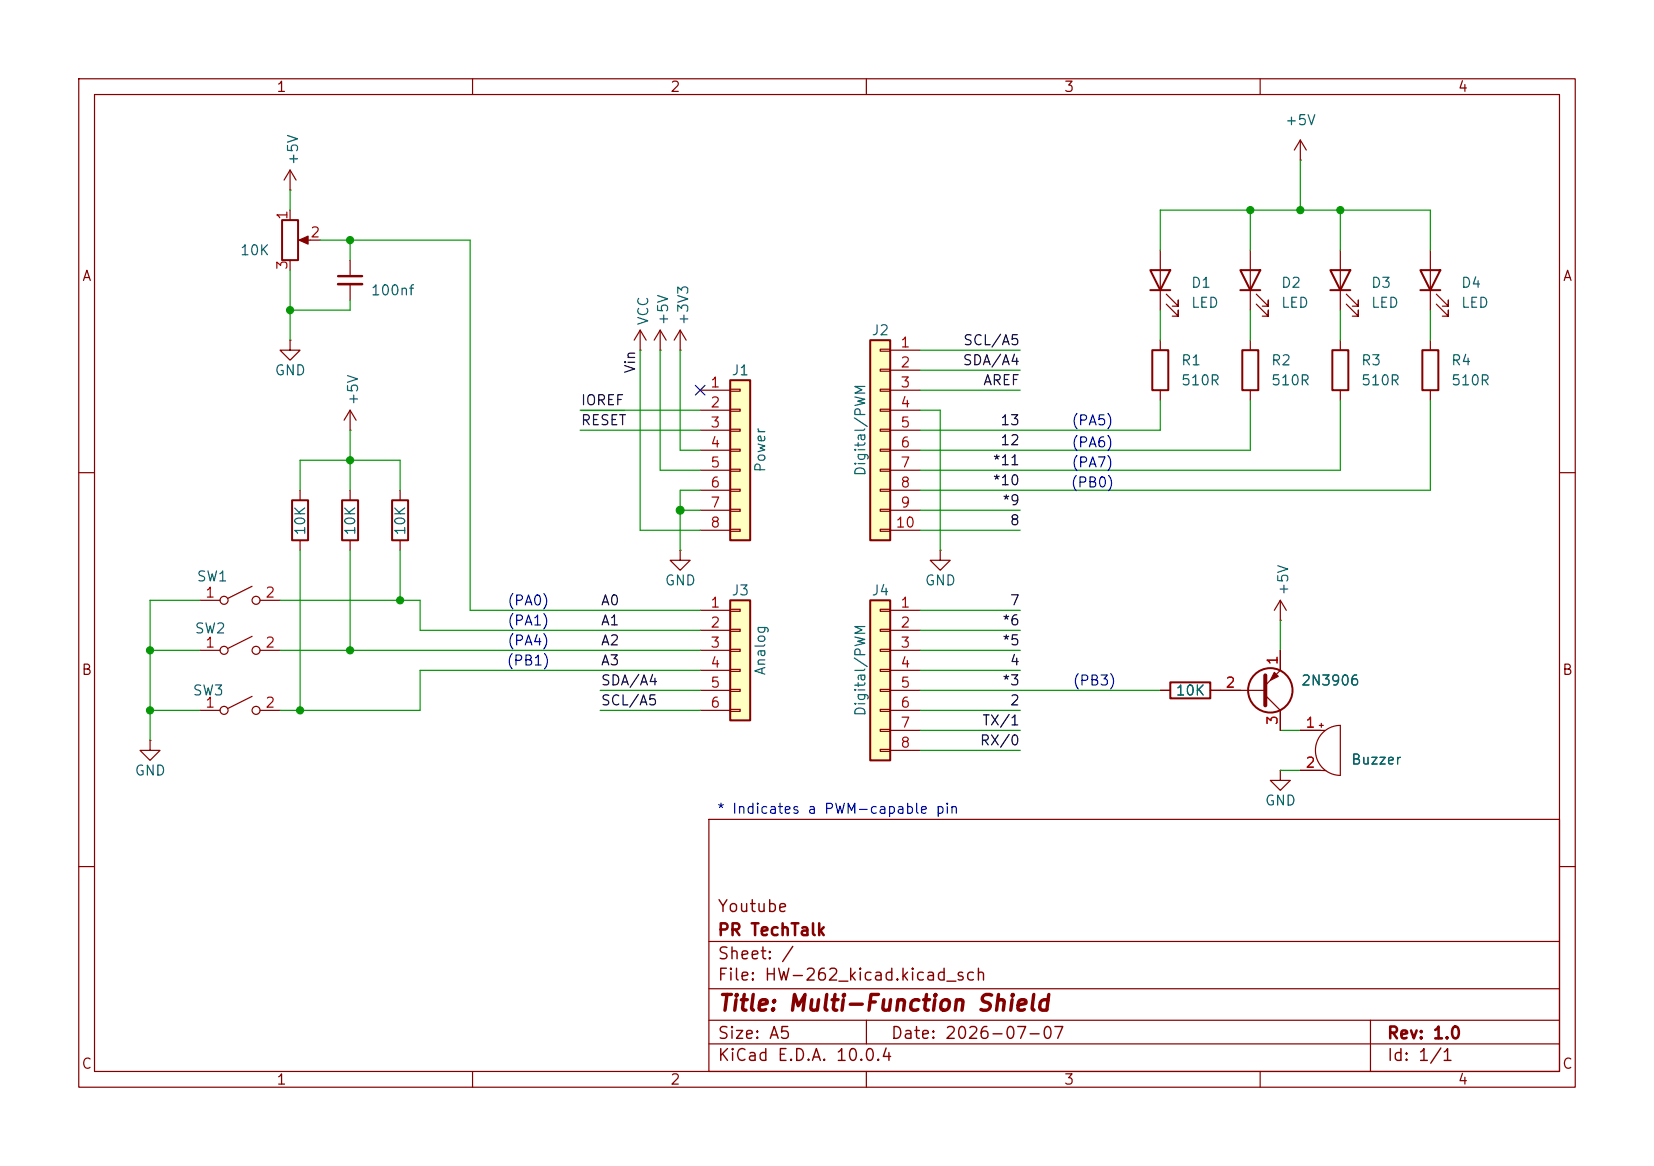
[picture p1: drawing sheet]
<svg xmlns="http://www.w3.org/2000/svg" width="210mm" height="148mm" viewBox="0 0 210 148" stroke-linecap="round" stroke-linejoin="round" font-family="sans-serif">
<g fill="none" stroke="#840000" stroke-width=".15">
<path d="M10 10h190v128h-190zM12 12h186v124h-186zM60 10v2M110 10v2M160 10v2M36.8 24.1h.1M36.8 21.6v2.5M36.8 26.7v1.2M36.8 33v1.3M36.8 21.6l-.7 1.3M36.8 21.6l.8 1.3M38.4 30.5h2.2"/>
<path d="M147.3 31.8v7.6M148.1 38.6l1.5 1.5v-.7v.7h-.8M148.1 37.3l1.5 1.6v-.8v.8h-.8M36.8 43.2v1.3h1.3l-1.3 1.2-1.2-1.2h1.2M36.8 43.2h.1M44.4 54.6h.1M44.4 52.1l-.7 1.2M44.4 52.1l.8 1.2M44.4 52.1v2.5M81.3 44.5h.1M81.3 41.9l-.8 1.3M81.3 41.9l.7 1.3"/>
<path d="M81.3 41.9v2.6M83.8 44.5h.1M83.8 41.9l-.7 1.3M83.8 41.9l.8 1.3M83.8 41.9v2.6M86.4 44.5h.1M86.4 41.9l-.8 1.3M86.4 41.9l.7 1.3M86.4 41.9v2.6M147.3 43.2v1.3M147.3 49.5v1.3M158.7 43.2v1.3"/>
<path d="M158.7 49.5v1.3M10 60h2M198 60h2M165.1 92.7h3.1M165.1 97.8h3.2M167.5 92.1h.5M167.8 91.8v.5M167.9 93a3.2 3.2 0 0 1 2.3-.9v6.3a3.2 3.2 0 0 1-2.9-1.9 3.2 3.2 0 0 1 .6-3.5zM10 110h2M90 104h108v32h-108zM90 119.5h108M198 110h2"/>
<path d="M60 136v2M90 132.5h108M90 129.5h108M90 125.5h108M110 136v2M110 129.5v3M160 136v2M174 129.5v6.5"/>
</g>
<path d="M35.8 27.9h2v5.1h-2zM146 34.3h2.6l-1.3 2.5zM146 36.8h2.6M146.3 44.5h2v5h-2zM157.7 44.5h2.1v5h-2.1z" fill="none" stroke="#840000" stroke-width=".25"/>
<path d="M38 30.5l1.1-.5v1z" fill="#840000" stroke="#840000" stroke-width=".15"/>
<path d="M110.5 76.2h2.5v20.3h-2.5z" fill="#ffffc2"/>
<path d="M157.5 34.3h2.5l-1.3 2.5zM157.5 36.8h2.5M168.9 34.3h2.5l-1.2 2.5zM168.9 36.8h2.5M180.3 34.3h2.6l-1.3 2.5zM180.3 36.8h2.6M169.2 44.5h2v5h-2zM180.6 44.5h2v5h-2zM110.5 76.2h2.5v20.3h-2.5z" fill="none" stroke="#840000" stroke-width=".25"/>
<g fill="none" stroke="#840000" stroke-width=".15">
<path d="M165.1 17.8l-.8 1.3M165.1 17.8l.8 1.3M165.1 17.8v2.5M158.7 31.8v7.6M159.5 38.6l1.5 1.5v-.7v.7h-.7M159.5 37.3l1.5 1.6v-.8v.8h-.7M165.1 20.3h.1M170.2 31.8v7.6M170.9 38.6l1.6 1.5v-.7v.7h-.8M170.9 37.3l1.6 1.6v-.8v.8h-.8M181.6 31.8v7.6M182.4 38.6l1.5 1.5v-.7v.7h-.8"/>
<path d="M182.4 37.3l1.5 1.6v-.8v.8h-.8M170.2 43.2v1.3M170.2 49.5v1.3M181.6 43.2v1.3M181.6 49.5v1.3M86.4 69.9v1.2h1.2l-1.2 1.3-1.3-1.3h1.3M86.4 69.9h.1M111.8 77.3h1.2v.3h-1.2zM111.8 79.9h1.2v.2h-1.2zM113 77.5h3.8M119.4 69.9v1.2h1.2l-1.2 1.3-1.3-1.3h1.3M119.4 69.9h.1"/>
<path d="M111.8 82.4h1.2v.3h-1.2zM111.8 85h1.2v.2h-1.2zM111.8 87.5h1.2v.3h-1.2zM111.8 90h1.2v.3h-1.2zM111.8 92.6h1.2v.2h-1.2zM111.8 95.1h1.2v.3h-1.2zM113 80h3.8M113 82.6h3.8M113 85.1h3.8M113 87.6h3.8M113 90.2h3.8M113 92.7h3.8"/>
<path d="M113 95.3h3.8"/>
</g>
<path d="M92.7 76.2h2.5v15.2h-2.5z" fill="#ffffc2"/>
<path d="M92.7 76.2h2.5v15.2h-2.5z" fill="none" stroke="#840000" stroke-width=".25"/>
<g fill="none" stroke="#840000" stroke-width=".15">
<path d="M44.4 33v2.1M44.4 36.1v2M88.9 77.5h3.8M92.7 77.3h1.3v.3h-1.3zM92.7 79.9h1.3v.2h-1.3zM88.9 80h3.8M88.9 82.6h3.8M88.9 85.1h3.8M88.9 87.6h3.8M88.9 90.2h3.8M92.7 82.4h1.3v.3h-1.3zM92.7 85h1.3v.2h-1.3z"/>
<path d="M92.7 87.5h1.3v.3h-1.3zM92.7 90h1.3v.3h-1.3z"/>
</g>
<path d="M42.9 35.1h3.1" fill="none" stroke="#840000" stroke-width=".3"/>
<path d="M42.9 36.1h3.1" fill="none" stroke="#840000" stroke-width=".33"/>
<path d="M92.7 48.3h2.5v20.3h-2.5z" fill="#ffffc2"/>
<path d="M92.7 48.3h2.5v20.3h-2.5zM43.4 63.5h2.1v5.1h-2.1z" fill="none" stroke="#840000" stroke-width=".25"/>
<g fill="none" stroke="#840000" stroke-width=".15">
<path d="M88.9 49.5h3.8M88.9 52.1h3.8M88.9 54.6h3.8M88.9 57.2h3.8M88.9 59.7h3.8M92.7 49.4h1.3v.3h-1.3zM92.7 51.9h1.3v.3h-1.3zM92.7 54.5h1.3v.2h-1.3zM92.7 57h1.3v.3h-1.3zM92.7 59.6h1.3v.2h-1.3zM44.4 62.2v1.3M44.4 68.6v1.3"/>
<path d="M88.9 62.2h3.8M88.9 64.8h3.8M88.9 67.3h3.8M92.7 62.1h1.3v.3h-1.3zM92.7 64.6h1.3v.3h-1.3zM92.7 67.2h1.3v.2h-1.3z"/>
</g>
<path d="M110.5 43.2h2.5v25.4h-2.5z" fill="#ffffc2"/>
<g fill="none" stroke="#840000" stroke-width=".25">
<path d="M110.5 43.2h2.5v25.4h-2.5zM37.1 63.5h2v5.1h-2zM49.8 63.5h2v5.1h-2zM148.6 86.6h5.1v2h-5.1z"/>
<circle cx="161.3" cy="87.6" r="2.82"/>
</g>
<g fill="none" stroke="#840000" stroke-width=".15">
<path d="M111.8 44.3h1.2v.3h-1.2zM111.8 46.9h1.2v.2h-1.2zM111.8 49.4h1.2v.3h-1.2zM111.8 51.9h1.2v.3h-1.2zM111.8 54.5h1.2v.2h-1.2zM111.8 57h1.2v.3h-1.2zM111.8 59.6h1.2v.2h-1.2zM113 44.5h3.8M113 47h3.8M113 49.5h3.8M113 52.1h3.8M113 54.6h3.8"/>
<path d="M113 57.2h3.8M113 59.7h3.8M25.4 76.2h2.5M32 74.4l-3 1.5M33 76.2h2.6M38.1 62.2v1.3M38.1 68.6v1.3M50.8 62.2v1.3M50.8 68.6v1.3M111.8 62.1h1.2v.3h-1.2zM111.8 64.6h1.2v.3h-1.2zM111.8 67.2h1.2v.2h-1.2z"/>
<path d="M113 62.2h3.8M113 64.8h3.8M113 67.3h3.8M162.6 78.7h.1M162.6 76.2v2.5M162.6 76.2l-.8 1.3M162.6 76.2l.7 1.3M19 94v1.3h1.3l-1.3 1.2-1.2-1.2h1.2M19 94h.1M25.4 82.6h2.5M25.4 90.2h2.5M32 80.8l-3 1.5"/>
<path d="M32 88.4l-3 1.5M33 82.6h2.6M33 90.2h2.6M147.3 87.6h1.3M153.7 87.6h7M160.7 88.3l1.9 1.9v2.5M162.6 97.8v1.3h1.2l-1.2 1.2-1.3-1.2h1.3M162.6 97.8h.1M162.6 82.6v2.5l-1.9 1.9M165.1 92.7h2.5M165.1 97.8h2.5"/>
<circle cx="28.4" cy="76.2" r=".51"/>
<circle cx="32.5" cy="76.2" r=".51"/>
<circle cx="28.4" cy="82.6" r=".51"/>
<circle cx="28.4" cy="90.2" r=".51"/>
<circle cx="32.5" cy="82.6" r=".51"/>
<circle cx="32.5" cy="90.2" r=".51"/>
</g>
<path d="M160.7 85.7v3.8" fill="none" stroke="#840000" stroke-width=".51"/>
<path d="M161.8 85.3l.5 .6-1 .5z" fill="#840000" stroke="#840000" stroke-width=".15"/>
<path d="M73.8 52.1h5.5" fill="none" stroke="#0f0f0f" stroke-width=".15"/>
<g fill="none" stroke="#009600" stroke-width=".15">
<path d="M36.8 24.1v2.6M36.8 34.3v8.9M40.6 30.5h19.1v47h29.2M44.4 30.5v2.5M44.4 38.1v1.3h-7.6M147.3 31.8v-5.1h34.3v5.1M147.3 39.4v3.8M158.7 26.7v5.1M158.7 39.4v3.8M165.1 20.3v6.4M170.2 26.7v5.1M170.2 39.4v3.8"/>
<path d="M181.6 39.4v3.8M44.4 54.6v7.6M73.7 52.1h15.2M73.7 54.6h15.2M81.3 44.5v22.8h7.6M83.8 44.5v15.2h5.1M86.4 44.5v12.7h2.5M116.8 47h12.7M116.8 49.5h12.7M116.8 52.1h2.6v17.8M116.8 44.5h12.7M147.3 50.8v3.8h-30.5"/>
<path d="M158.7 50.8v6.4h-41.9M170.2 50.8v8.9h-53.4M181.6 50.8v11.4h-64.8M25.4 76.2h-6.4v17.8M35.6 76.2h17.7v3.8h35.6M38.1 62.2v-3.8h12.7v3.8M38.1 69.9v20.3M44.4 69.9v12.7M50.8 69.9v6.3M86.4 64.8h2.5M88.9 62.2h-2.5v7.7M116.8 67.3h12.7"/>
<path d="M116.8 64.8h12.7M116.8 77.5h12.7M162.6 78.7v3.9M19 82.6h6.4M19 90.2h6.4M35.6 82.6h53.3M76.2 90.2h12.7M76.2 87.6h12.7M88.9 85.1h-35.6v5.1h-17.7M116.8 95.3h12.7M116.8 82.6h12.7M116.8 90.2h12.7"/>
<path d="M116.8 87.6h30.5M116.8 80h12.7M116.8 85.1h12.7M116.8 92.7h12.7M162.6 97.8h2.5M162.6 92.7h2.5"/>
</g>
<path d="M88.3 48.9l1.2 1.2M89.5 48.9l-1.2 1.2" fill="none" stroke="#000084" stroke-width=".15"/>
<g fill="#009600" stroke="#009600" stroke-width=".13">
<circle cx="50.8" cy="76.2" r=".46"/>
<circle cx="44.4" cy="58.4" r=".46"/>
<circle cx="19" cy="90.2" r=".46"/>
<circle cx="19" cy="82.6" r=".46"/>
<circle cx="44.4" cy="82.6" r=".46"/>
<circle cx="38.1" cy="90.2" r=".46"/>
<circle cx="86.4" cy="64.8" r=".51"/>
<circle cx="158.7" cy="26.7" r=".46"/>
<circle cx="170.2" cy="26.7" r=".46"/>
<circle cx="165.1" cy="26.7" r=".46"/>
<circle cx="36.8" cy="39.4" r=".46"/>
<circle cx="44.4" cy="30.5" r=".46"/>
</g>
<text font-size="2" fill="#840000" x="91" y="128.8">Title: Multi-Function Shield</text>
<g font-size="1.5" fill="#840000">
<text x="91" y="119.2">PR TechTalk</text>
<text x="91" y="116.2">Youtube</text>
<text x="91" y="124.9">File: HW-262_kicad.kicad_sch</text>
<text x="91" y="122.2">Sheet: /</text>
<text x="91" y="135.1">KiCad E.D.A. 10.0.4</text>
<text x="91" y="132.3">Size: A5</text>
<text x="113" y="132.3">Date: 2026-07-07</text>
<text x="176" y="132.3">Rev: 1.0</text>
<text x="176" y="135.1">Id: 1/1</text>
</g>
<g font-size="1.3" fill="#840000">
<text x="35" y="12">1</text>
<text x="85" y="12">2</text>
<text x="135" y="12">3</text>
<text x="185" y="12">4</text>
<text x="10.3" y="36">A</text>
<text x="198.4" y="36">A</text>
<text x="10.3" y="86">B</text>
<text x="198.3" y="86">B</text>
<text x="10.3" y="136">C</text>
<text x="198.3" y="136">C</text>
<text x="35" y="138">1</text>
<text x="85" y="138">2</text>
<text x="135" y="138">3</text>
<text x="185" y="138">4</text>
</g>
<g font-size="1.3" fill="#006464">
<text x="163.1" y="16.2">+5V</text>
<text x="38.2" y="21.1" transform="rotate(-90 38.2 21.1)">+5V</text>
<text x="30.4" y="32.7">10K</text>
<text x="47" y="37.8">100nf</text>
<text x="82.6" y="41.4" transform="rotate(-90 82.6 41.4)">VCC</text>
<text x="85.1" y="41.4" transform="rotate(-90 85.1 41.4)">+5V</text>
<text x="87.7" y="41.4" transform="rotate(-90 87.7 41.4)">+3V3</text>
<text x="151.1" y="36.8">D1</text>
<text x="151.1" y="39.4">LED</text>
<text x="162.6" y="36.8">D2</text>
<text x="162.6" y="39.4">LED</text>
<text x="174" y="36.8">D3</text>
<text x="174" y="39.4">LED</text>
<text x="185.4" y="36.8">D4</text>
<text x="185.4" y="39.4">LED</text>
<text x="34.8" y="48">GND</text>
<text x="92.8" y="48">J1</text>
<text x="110.6" y="42.9">J2</text>
<text x="149.9" y="46.7">R1</text>
<text x="161.3" y="46.7">R2</text>
<text x="172.7" y="46.7">R3</text>
<text x="184.2" y="46.7">R4</text>
<text x="45.8" y="51.6" transform="rotate(-90 45.8 51.6)">+5V</text>
<text x="149.9" y="49.2">510R</text>
<text x="161.3" y="49.2">510R</text>
<text x="172.7" y="49.2">510R</text>
<text x="184.2" y="49.2">510R</text>
<text x="97.5" y="60.1" transform="rotate(-90 97.5 60.1)">Power</text>
<text x="110.2" y="60.5" transform="rotate(-90 110.2 60.5)">Digital/PWM</text>
<text x="39.1" y="68.1" transform="rotate(-90 39.1 68.1)">10K</text>
<text x="45.4" y="68.1" transform="rotate(-90 45.4 68.1)">10K</text>
<text x="51.8" y="68.1" transform="rotate(-90 51.8 68.1)">10K</text>
<text x="24.9" y="74.1">SW1</text>
<text x="84.3" y="74.6">GND</text>
<text x="92.8" y="75.9">J3</text>
<text x="110.6" y="75.9">J4</text>
<text x="117.3" y="74.6">GND</text>
<text x="163.9" y="75.7" transform="rotate(-90 163.9 75.7)">+5V</text>
<text x="24.6" y="80.7">SW2</text>
<text x="24.4" y="88.6">SW3</text>
<text x="97.5" y="85.8" transform="rotate(-90 97.5 85.8)">Analog</text>
<text x="149.2" y="88.6">10K</text>
<text x="165.1" y="87.3">2N3906</text>
<text x="110.2" y="91" transform="rotate(-90 110.2 91)">Digital/PWM</text>
<text x="17" y="98.8">GND</text>
<text x="171.5" y="97.4">Buzzer</text>
<text x="160.5" y="102.6">GND</text>
</g>
<g font-size="1.3" fill="#a90000">
<text x="36.8" y="28" transform="rotate(-90 36.8 28)">1</text>
<text x="36.8" y="34.4" transform="rotate(-90 36.8 34.4)">3</text>
<text x="39.3" y="30.5">2</text>
<text x="114.2" y="44.4">1</text>
<text x="114.2" y="47">2</text>
<text x="90.1" y="49.5">1</text>
<text x="90.1" y="52">2</text>
<text x="114.2" y="49.5">3</text>
<text x="114.2" y="52">4</text>
<text x="90.1" y="54.6">3</text>
<text x="90.1" y="57.1">4</text>
<text x="90.1" y="59.7">5</text>
<text x="114.2" y="54.6">5</text>
<text x="114.2" y="57.1">6</text>
<text x="114.2" y="59.7">7</text>
<text x="90.1" y="62.2">6</text>
<text x="90.1" y="64.7">7</text>
<text x="114.2" y="62.2">8</text>
<text x="114.2" y="64.7">9</text>
<text x="90.1" y="67.3">8</text>
<text x="113.6" y="67.3">10</text>
<text x="26" y="76.2">1</text>
<text x="33.6" y="76.2">2</text>
<text x="90.1" y="77.4">1</text>
<text x="114.2" y="77.4">1</text>
<text x="26" y="82.5">1</text>
<text x="33.6" y="82.5">2</text>
<text x="90.1" y="80">2</text>
<text x="90.1" y="82.5">3</text>
<text x="114.2" y="80">2</text>
<text x="114.2" y="82.5">3</text>
<text x="90.1" y="85.1">4</text>
<text x="90.1" y="87.6">5</text>
<text x="114.2" y="85.1">4</text>
<text x="114.2" y="87.6">5</text>
<text x="155.5" y="87.6">2</text>
<text x="162.5" y="84.5" transform="rotate(-90 162.5 84.5)">1</text>
<text x="26" y="90.1">1</text>
<text x="33.6" y="90.1">2</text>
<text x="90.1" y="90.1">6</text>
<text x="114.2" y="90.1">6</text>
<text x="114.2" y="92.7">7</text>
<text x="114.2" y="95.2">8</text>
<text x="162.5" y="92.1" transform="rotate(-90 162.5 92.1)">3</text>
<text x="165.7" y="92.7">1</text>
<text x="165.7" y="97.8">2</text>
</g>
<g font-size="1.3" fill="#0f0f0f">
<text x="81" y="47.5" transform="rotate(-90 81 47.5)">Vin</text>
<text x="122.1" y="46.7">SDA/A4</text>
<text x="122.2" y="44.1">SCL/A5</text>
<text x="73.7" y="51.8">IOREF</text>
<text x="124.7" y="49.2">AREF</text>
<text x="73.7" y="54.3">RESET</text>
<text x="126" y="59.4">*11</text>
<text x="126.9" y="54.3">13</text>
<text x="126.9" y="56.8">12</text>
<text x="126" y="61.9">*10</text>
<text x="127.2" y="64.5">*9</text>
<text x="128.1" y="67">8</text>
<text x="76.2" y="77.2">A0</text>
<text x="128.1" y="77.2">7</text>
<text x="76.2" y="79.7">A1</text>
<text x="76.2" y="82.2">A2</text>
<text x="127.2" y="79.7">*6</text>
<text x="127.2" y="82.2">*5</text>
<text x="76.2" y="89.9">SCL/A5</text>
<text x="76.2" y="84.8">A3</text>
<text x="76.2" y="87.3">SDA/A4</text>
<text x="127.2" y="87.3">*3</text>
<text x="128.1" y="89.9">2</text>
<text x="128.1" y="84.8">4</text>
<text x="124.3" y="94.9">RX/0</text>
<text x="124.6" y="92.4">TX/1</text>
</g>
<g font-size="1.3" fill="#0000c2">
<text x="136" y="54.3">(PA5)</text>
<text x="136" y="57.1">(PA6)</text>
<text x="136" y="59.6">(PA7)</text>
<text x="135.9" y="62.2">(PB0)</text>
<text x="64.3" y="77.2">(PA0)</text>
<text x="64.3" y="79.7">(PA1)</text>
<text x="64.3" y="82.3">(PA4)</text>
<text x="64.2" y="84.8">(PB1)</text>
<text x="136.1" y="87.3">(PB3)</text>
<text x="90.9" y="103.6">* Indicates a PWM-capable pin</text>
</g>
</svg>
